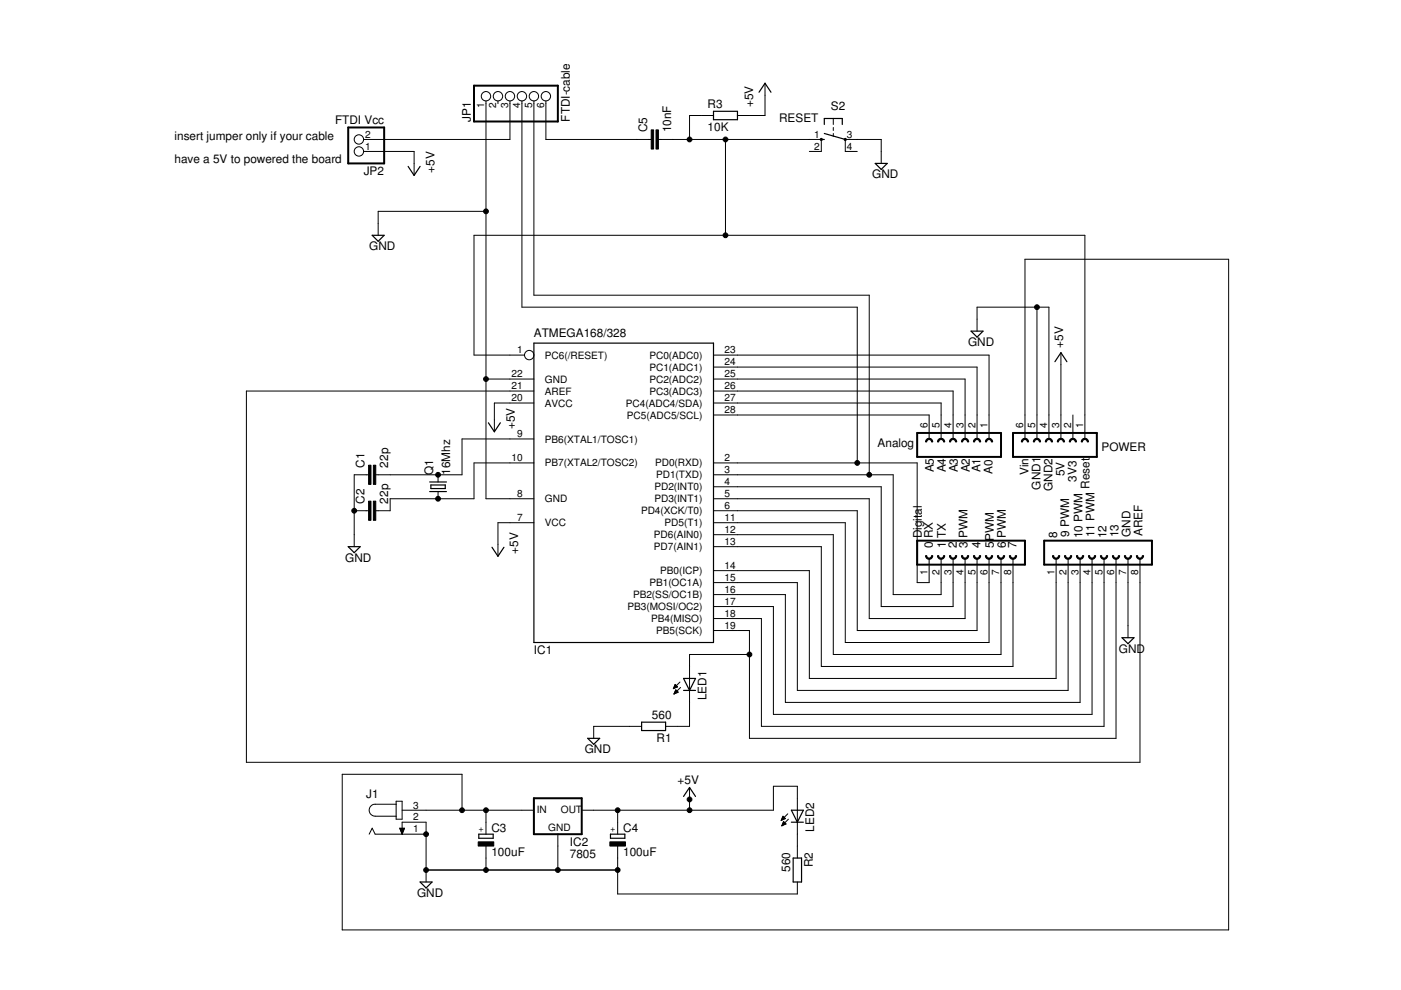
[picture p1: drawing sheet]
<svg xmlns="http://www.w3.org/2000/svg" width="297mm" height="210mm" viewBox="0 0 297 210" stroke-linecap="round" stroke-linejoin="round" font-family="sans-serif">
<g fill="#000" stroke="#000" stroke-width=".25">
<path d="M162.2 17.7l-1.3 1.9zM162.2 17.7l1.3 1.9zM86.5 35.3l1.3 1.9zM89.1 35.3l-1.3 1.9zM151.3 25.4h5.1zM151.3 23.6v1.8zM151.3 23.6h5.1zM156.4 23.6v1.8zM174.1 29.6h.7zM174.8 25.1v1.3zM174.8 25.1h1.9zM176.7 25.1h1.9z"/>
<path d="M178.6 25.1v1.3zM174.8 28.3l4.4 1.3zM185.6 34.6h2.5zM185.6 34.6l1.2 1.3zM188.1 34.6l-1.3 1.3zM78.9 49.9h2.5zM78.9 49.9l1.3 1.3zM81.4 49.9l-1.2 1.3zM113.2 72.7h38.1zM151.3 72.7v63.5zM205.9 70.2h2.5zM205.9 70.2l1.3 1.3z"/>
<path d="M208.4 70.2l-1.2 1.3zM224.9 74.8l-1.2 1.9zM224.9 74.8l1.3 1.9zM103.5 89.6l1.3 1.9zM106.1 89.6l-1.3 1.9zM73.8 115.9h2.6zM73.8 115.9l1.3 1.3zM76.4 115.9l-1.3 1.3zM91.1 102.2h3.6zM91.1 104.2h3.6zM91.4 103.6h3zM91.4 102.8v.8z"/>
<path d="M94.4 102.8v.8zM91.4 102.8h3zM104.3 116l1.3 1.9zM106.8 116l-1.2 1.9zM113.2 72.7v63.5zM113.2 136.2h38.1zM237.9 135.2h2.5zM237.9 135.2l1.3 1.3zM240.4 135.2l-1.2 1.3zM124.6 156.5h2.5zM124.6 156.5l1.3 1.3zM127.1 156.5l-1.2 1.3z"/>
<path d="M136 154.9h5.1zM136 153.1v1.8zM136 153.1h5.1zM141.1 153.1v1.8zM144.9 143.8l1.3 2.6zM144.9 146.4h1.3zM144.9 143.8h1.3zM147.5 143.8l-1.3 2.6zM146.2 146.4h1.3zM146.2 143.8h1.3zM101.5 177.7h3.1zM101.5 176.9v.8z"/>
<path d="M101.5 176.9h3.1zM104.6 176.9v.8zM129.4 177.7h3.1zM129.4 176.9v.8zM129.4 176.9h3.1zM132.5 176.9v.8zM146.2 167l-1.3 1.9zM146.2 167l1.3 1.9zM167.8 171.8l1.3 2.5zM167.8 174.3h1.3zM167.8 171.8h1.3zM170.3 171.8l-1.2 2.5z"/>
<path d="M169.1 174.3h1.2zM169.1 171.8h1.2zM89.1 187h2.5zM89.1 187l1.2 1.3zM91.6 187l-1.3 1.3zM168.2 181.9v5.1zM168.2 187h1.7zM168.2 181.9h1.7zM169.9 181.9v5.1z"/>
</g>
<g fill="#000" stroke="#000" stroke-width=".21">
<path d="M77.1 32.1h.5zM77.1 29.6h.5zM77.6 32.1h10.2zM87.8 34.6v2.6zM87.8 32.1v2.5zM103 21.4v.6zM103 22v22.8zM105.6 21.4v.6zM108.1 21.4v.6zM77.6 29.6h30.5zM108.1 22v7.6zM110.7 21.4v.6z"/>
<path d="M110.7 22v43.1zM113.2 21.4v.6zM113.2 22v40.6zM115.7 21.4v.6zM115.7 22v7.6zM135 29.6h2.6zM115.7 29.6h19.3zM137.6 29.6h.5zM139.6 29.6h.5zM140.1 29.6h2.5zM142.6 29.6h3.6zM146.2 29.6h7.6z"/>
<path d="M146.2 24.5v5.1zM148.7 24.5h2.6zM146.2 24.5h2.5zM153.8 29.6h17.8zM153.8 29.6v20.3zM156.4 24.5h2.5zM158.9 24.5h3.3zM162.2 17.7v2.5zM162.2 20.2v4.3zM171.6 29.6h2.5zM171.6 32.1h2.5zM174.1 29.6v2.5z"/>
<path d="M176.7 27v.7zM176.7 28.3v.6zM176.7 25.1v1.3zM179.2 29.6v2.5zM179.2 29.6h2.6zM179.2 32.1h2.6zM181.8 29.6h5zM186.8 32.1v2.5zM186.8 29.6v2.5zM80.2 47.3v2.6zM80.2 44.8v2.5zM100.5 49.9h53.3z"/>
<path d="M80.2 44.8h22.8zM153.8 49.9h76.2zM217.3 55h43.2zM230 49.9v38.1zM260.5 55v142.2zM100.5 75.3h7.6zM100.5 49.9v25.4zM108.1 75.3h3.1zM110.7 65.1h71.1zM113.2 62.6h71.1zM151.3 77.8h5.1zM151.3 75.3h5.1z"/>
<path d="M156.4 75.3h53.3zM156.4 77.8h50.8zM181.8 65.1v33zM184.3 62.6v38.1zM207.2 67.7v2.5zM207.2 65.1v2.6zM207.2 77.8v10.2zM209.7 75.3v12.7zM207.2 65.1h12.7zM219.9 65.1h2.5zM224.9 74.8v2.5zM52.2 82.9v78.7z"/>
<path d="M98 93.1h10.1zM100.5 98.1v7.6zM103 44.8v35.6zM104.8 89v2.5zM104.8 85.4v3.6zM108.1 98.1h5.1zM108.1 93.1h5.1zM108.1 80.4h5.1zM108.1 82.9h5.1zM108.1 85.4h5.1zM100.5 98.1h7.6zM103 80.4h5.1z"/>
<path d="M52.2 82.9h55.9zM104.8 85.4h3.3zM151.3 98.1h5.1zM151.3 88h5.1zM151.3 85.4h5.1zM151.3 82.9h5.1zM151.3 80.4h5.1zM156.4 80.4h48.2zM156.4 85.4h43.1zM156.4 88h40.6zM156.4 98.1h25.4zM181.8 98.1h12.7z"/>
<path d="M197 88v5.1zM199.5 88v5.1zM199.5 85.4v2.6zM202.1 88v5.1zM202.1 82.9v5.1zM156.4 82.9h45.7zM204.6 88v5.1zM204.6 80.4v7.6zM207.2 88v5.1zM209.7 88v5.1zM217.3 88v5.1zM217.3 55v33z"/>
<path d="M219.9 88v5.1zM219.9 65.1v22.9zM222.4 88v5.1zM222.4 65.1v22.9zM224.9 88v5.1zM224.9 77.3v10.7zM227.5 88v5.1zM230 88v5.1zM75.1 100.7h2.5zM75.1 108.3h2.5zM75.1 113.4v2.5zM75.1 100.7v7.6z"/>
<path d="M75.1 108.3v5.1zM77.6 100.7h.5zM77.6 108.3h.5zM79.7 100.7h.5zM79.7 108.3h.5zM80.2 100.7h2.5zM80.2 108.3h2.5zM82.7 100.7h10.2zM82.7 105.7v2.6zM92.9 100.7v1.5zM92.9 104.2v1.5zM92.9 100.7h5.1z"/>
<path d="M82.7 105.7h10.2zM98 93.1v7.6zM92.9 105.7h7.6zM103 80.4v25.3zM105.6 115.4v2.5zM105.6 110.8h2.5zM105.6 110.8v4.6zM108.1 105.7h5.1zM108.1 110.8h5.1zM103 105.7h5.1zM151.3 115.9h5.1zM151.3 113.4h5.1z"/>
<path d="M151.3 110.8h5.1zM151.3 108.3h5.1zM151.3 105.7h5.1zM151.3 103.2h5.1zM151.3 100.7h5.1zM156.4 115.9h17.7zM156.4 105.7h27.9zM156.4 100.7h27.9zM174.1 115.9v25.4zM156.4 113.4h20.3zM156.4 110.8h22.8zM156.4 108.3h25.4z"/>
<path d="M184.3 105.7v25.4zM184.3 100.7h5.1zM156.4 103.2h30.4zM189.4 100.7v25.4zM146.2 138.8h12.7zM151.3 133.7h5.1zM151.3 131.1h5.1zM151.3 128.6h5.1zM151.3 126.1h5.1zM151.3 123.5h5.1zM151.3 121h5.1zM156.4 133.7h2.5z"/>
<path d="M156.4 128.6h7.6zM156.4 123.5h12.7zM158.9 133.7v5.1zM158.9 138.8v17.7zM156.4 131.1h5zM164 128.6v22.9zM156.4 126.1h10.1zM169.1 123.5v22.9zM156.4 121h15.2zM176.7 113.4v25.4zM179.2 110.8v25.4zM181.8 108.3v25.4z"/>
<path d="M184.3 131.1h20.3zM186.8 103.2v25.4zM189.4 126.1h10.1zM194.5 98.1v25.4zM197 118.4v5.1zM194.5 123.5h2.5zM199.5 118.4v5.1zM199.5 123.5v2.6zM202.1 118.4v5.1zM202.1 123.5v5.1zM186.8 128.6h15.3zM204.6 118.4v5.1z"/>
<path d="M204.6 123.5v7.6zM207.2 118.4v5.1zM207.2 123.5v10.2zM181.8 133.7h25.4zM209.7 118.4v5.1zM209.7 123.5v12.7zM179.2 136.2h30.5zM212.2 118.4v5.1zM212.2 123.5v15.3zM176.7 138.8h35.5zM214.8 118.4v5.1zM223.9 118.4v5.1z"/>
<path d="M223.9 123.5v20.3zM226.5 118.4v5.1zM229 118.4v5.1zM229 123.5v25.4zM231.5 118.4v5.1zM234.1 118.4v5.1zM234.1 123.5v30.5zM236.6 118.4v5.1zM239.2 132.7v2.5zM239.2 118.4v5.1zM239.2 123.5v9.2zM241.7 118.4v5.1z"/>
<path d="M125.9 154v2.5zM125.9 154h7.6zM133.5 154h2.5zM143.1 145.1l-.3 .9zM142.8 145.9h.3zM142.9 145.8h.4zM143.3 146.3l-.4 .8zM142.9 145.6h.7zM143 145.5h.5zM143 147h.3zM143 146.9h.6zM143 145.4h.4z"/>
<path d="M143.1 145.3h.2zM143.1 146.7h.6zM143.1 146.6h.5zM143.1 145.1l.6 .5zM143.2 146.5h.3zM143.2 146.4h.2zM143.3 146.3l.5 .5zM142.8 146l.9-.4zM141.1 154h2.6zM142.9 147.1l.9-.3zM144.2 144.6l-1.4 1.4zM144.3 145.8l-1.4 1.3z"/>
<path d="M146.2 146.4v2.5zM146.2 141.3v2.5zM146.2 143.8v2.6zM146.2 138.8v2.5zM146.2 148.9v5.1zM143.7 154h2.5zM158.9 156.5h77.7zM161.4 131.1v22.9zM164 151.5h67.5zM166.5 126.1v22.8zM169.1 146.4h57.4zM171.6 121v22.8z"/>
<path d="M174.1 141.3h40.7zM214.8 123.5v17.8zM171.6 143.8h52.3zM226.5 123.5v22.9zM166.5 148.9h62.5zM231.5 123.5v28zM161.4 154h72.7zM236.6 123.5v33zM52.2 161.6h189.5zM72.6 164.2h25.4zM78.9 175.6l-.6 1.3zM79.5 170.5h4.5z"/>
<path d="M78.9 175.6l.6 1.3zM84 170.5v2.6zM79.5 173.1h4.5zM84 173.1v.6zM84 173.7h1.3zM84 169.9v.6zM84.7 175.6h1.1zM84.8 175.7h.9zM84.8 175.8h.9zM84.9 175.9h.7zM84.9 176h.7zM85 176.1h.5z"/>
<path d="M85 176.3h.5zM85.1 176.4h.3zM85.1 176.5h.3zM85.2 176.6h.1zM85.3 169.9v3.8zM84 169.9h1.3zM79.5 176.9h5.8zM85.3 174.3v2.6zM84.7 175.6l.6 1.3zM85.8 175.6l-.5 1.3zM85.3 171.8h5zM85.3 174.3h5z"/>
<path d="M85.3 176.9h5zM90.3 176.9v7.6zM90.3 174.3v2.6zM90.3 171.8h7.7zM98 171.8h5zM98 164.2v7.6zM103 174.3v2.6zM103 171.8h7.7zM103 171.8v2.5zM110.7 171.8h2.5zM118.3 176.9v2.5zM118.3 179.4v5.1z"/>
<path d="M123.3 171.8h2.6zM125.9 171.8h5.1zM131 174.3v2.6zM131 171.8h15.2zM131 171.8v2.5zM146.2 167v2.5zM146.2 169.5v2.3zM146.2 169.2v.3zM146.2 171.8h17.8zM164 166.7v5.1zM164 166.7h5.1zM166 173.1l-.4 .8z"/>
<path d="M165.7 173.9h.1zM165.7 173.7h.4zM166.1 174.2l-.3 .9zM165.8 173.6h.6zM165.8 173.5h.7zM165.8 174.9h.3zM165.9 173.4h.4zM165.9 174.8h.5zM165.9 173.2h.3zM165.9 174.7h.7zM166 174.6h.5zM166 173.1l.5 .5z"/>
<path d="M166 174.5h.4zM166.1 174.3h.2zM166.1 174.2l.5 .5zM165.6 173.9l.9-.3zM165.8 175.1l.8-.4zM167 172.5l-1.4 1.4zM167.2 173.7l-1.4 1.4zM169.1 174.3v2.6zM169.1 169.2v2.6zM169.1 171.8v2.5zM169.1 179.4v2.5zM169.1 176.9v2.5z"/>
<path d="M169.1 166.7v2.5zM241.7 123.5v38.1zM72.6 164.2v33zM90.3 184.5v2.5zM90.3 184.5h12.7zM103 179.4v2.5zM103 184.5h15.3zM103 181.9v2.6zM118.3 184.5h12.7zM131 179.4v2.5zM90.3 184.5h40.7zM131 181.9v2.6z"/>
<path d="M131 184.5v5zM169.1 187v2.5zM131 189.5h38.1zM72.6 197.2h187.9z"/>
<path d="M196.4 93.2a.76 .76 0 0 1 .9-.2 .76 .76 0 0 1 .5 .7h-.3a.51 .51 0 0 0-.5-.5 .51 .51 0 0 0-.5 .5h-.3z" fill-rule="evenodd"/>
<path d="M199 93.2a.77 .77 0 0 1 .8-.2 .77 .77 0 0 1 .5 .7h-.3a.51 .51 0 0 0-.5-.5 .51 .51 0 0 0-.5 .5h-.2z" fill-rule="evenodd"/>
<path d="M201.5 93.2a.77 .77 0 0 1 .9-.2 .77 .77 0 0 1 .4 .7h-.2a.51 .51 0 0 0-.5-.5 .51 .51 0 0 0-.5 .5h-.3z" fill-rule="evenodd"/>
<path d="M204.1 93.2a.77 .77 0 0 1 .8-.2 .77 .77 0 0 1 .5 .7h-.3a.51 .51 0 0 0-.5-.5 .51 .51 0 0 0-.5 .5h-.2z" fill-rule="evenodd"/>
<path d="M206.6 93.2a.77 .77 0 0 1 .8-.2 .77 .77 0 0 1 .5 .7h-.2a.51 .51 0 0 0-.5-.5 .51 .51 0 0 0-.6 .5h-.2z" fill-rule="evenodd"/>
<path d="M209.1 93.2a.77 .77 0 0 1 .9-.2 .77 .77 0 0 1 .5 .7h-.3a.51 .51 0 0 0-.5-.5 .51 .51 0 0 0-.5 .5h-.3z" fill-rule="evenodd"/>
<path d="M216.8 93.2a.77 .77 0 0 1 .8-.2 .77 .77 0 0 1 .5 .7h-.3a.51 .51 0 0 0-.5-.5 .51 .51 0 0 0-.5 .5h-.2z" fill-rule="evenodd"/>
<path d="M219.3 93.2a.77 .77 0 0 1 .8-.2 .77 .77 0 0 1 .5 .7h-.2a.51 .51 0 0 0-.5-.5 .51 .51 0 0 0-.6 .5h-.2z" fill-rule="evenodd"/>
<path d="M221.8 93.2a.77 .77 0 0 1 .9-.2 .77 .77 0 0 1 .5 .7h-.3a.51 .51 0 0 0-.5-.5 .51 .51 0 0 0-.5 .5h-.3z" fill-rule="evenodd"/>
<path d="M224.4 93.2a.77 .77 0 0 1 .8-.2 .77 .77 0 0 1 .5 .7h-.3a.51 .51 0 0 0-.5-.5 .51 .51 0 0 0-.5 .5h-.2z" fill-rule="evenodd"/>
<path d="M226.9 93.2a.77 .77 0 0 1 .9-.2 .77 .77 0 0 1 .4 .7h-.2a.51 .51 0 0 0-.5-.5 .51 .51 0 0 0-.5 .5h-.3z" fill-rule="evenodd"/>
<path d="M229.5 93.2a.77 .77 0 0 1 .8-.2 .77 .77 0 0 1 .5 .7h-.3a.51 .51 0 0 0-.5-.5 .51 .51 0 0 0-.5 .5h-.2z" fill-rule="evenodd"/>
<path d="M196.2 117.8h.3a.51 .51 0 0 0 .5 .5 .51 .51 0 0 0 .5-.5h.3a.76 .76 0 0 1-.8 .8 .76 .76 0 0 1-.8-.8z" fill-rule="evenodd"/>
<path d="M198.8 117.8h.2a.51 .51 0 0 0 .5 .5 .51 .51 0 0 0 .5-.5h.3a.76 .76 0 0 1-.8 .8 .76 .76 0 0 1-.7-.8z" fill-rule="evenodd"/>
<path d="M201.3 117.8h.3a.51 .51 0 0 0 .5 .5 .51 .51 0 0 0 .5-.5h.2a.76 .76 0 0 1-.7 .8 .76 .76 0 0 1-.8-.8z" fill-rule="evenodd"/>
<path d="M203.9 117.8h.2a.51 .51 0 0 0 .5 .5 .51 .51 0 0 0 .5-.5h.3a.76 .76 0 0 1-.8 .8 .76 .76 0 0 1-.7-.8z" fill-rule="evenodd"/>
<path d="M206.4 117.8h.2a.51 .51 0 0 0 .6 .5 .51 .51 0 0 0 .5-.5h.2a.76 .76 0 0 1-.7 .8 .76 .76 0 0 1-.8-.8z" fill-rule="evenodd"/>
<path d="M208.9 117.8h.3a.51 .51 0 0 0 .5 .5 .51 .51 0 0 0 .5-.5h.3a.76 .76 0 0 1-.8 .8 .76 .76 0 0 1-.8-.8z" fill-rule="evenodd"/>
<path d="M211.5 117.8h.2a.51 .51 0 0 0 .5 .5 .51 .51 0 0 0 .5-.5h.3a.76 .76 0 0 1-.8 .8 .76 .76 0 0 1-.7-.8z" fill-rule="evenodd"/>
<path d="M214 117.8h.3a.51 .51 0 0 0 .5 .5 .51 .51 0 0 0 .5-.5h.2a.76 .76 0 0 1-.7 .8 .76 .76 0 0 1-.8-.8z" fill-rule="evenodd"/>
<path d="M223.2 117.8h.2a.51 .51 0 0 0 .5 .5 .51 .51 0 0 0 .5-.5h.3a.76 .76 0 0 1-.8 .8 .76 .76 0 0 1-.7-.8z" fill-rule="evenodd"/>
<path d="M225.7 117.8h.3a.51 .51 0 0 0 .5 .5 .51 .51 0 0 0 .5-.5h.2a.76 .76 0 0 1-.7 .8 .76 .76 0 0 1-.8-.8z" fill-rule="evenodd"/>
<path d="M228.2 117.8h.3a.51 .51 0 0 0 .5 .5 .51 .51 0 0 0 .5-.5h.3a.76 .76 0 0 1-.8 .8 .76 .76 0 0 1-.8-.8z" fill-rule="evenodd"/>
<path d="M230.8 117.8h.2a.51 .51 0 0 0 .5 .5 .51 .51 0 0 0 .5-.5h.3a.76 .76 0 0 1-.8 .8 .76 .76 0 0 1-.7-.8z" fill-rule="evenodd"/>
<path d="M233.3 117.8h.3a.51 .51 0 0 0 .5 .5 .51 .51 0 0 0 .5-.5h.2a.76 .76 0 0 1-.7 .8 .76 .76 0 0 1-.8-.8z" fill-rule="evenodd"/>
<path d="M235.9 117.8h.2a.51 .51 0 0 0 .5 .5 .51 .51 0 0 0 .5-.5h.3a.76 .76 0 0 1-.8 .8 .76 .76 0 0 1-.7-.8z" fill-rule="evenodd"/>
<path d="M238.4 117.8h.3a.51 .51 0 0 0 .5 .5 .51 .51 0 0 0 .5-.5h.2a.76 .76 0 0 1-.7 .8 .76 .76 0 0 1-.8-.8z" fill-rule="evenodd"/>
<path d="M240.9 117.8h.3a.51 .51 0 0 0 .5 .5 .51 .51 0 0 0 .5-.5h.3a.76 .76 0 0 1-.8 .8 .76 .76 0 0 1-.8-.8z" fill-rule="evenodd"/>
<circle cx="146.2" cy="29.6" r=".51"/>
<circle cx="153.8" cy="29.6" r=".51"/>
<circle cx="103" cy="44.8" r=".51"/>
<circle cx="153.8" cy="49.9" r=".51"/>
<circle cx="219.9" cy="65.1" r=".51"/>
<circle cx="103" cy="80.4" r=".51"/>
<circle cx="181.8" cy="98.1" r=".51"/>
<circle cx="75.1" cy="108.3" r=".51"/>
<circle cx="92.9" cy="105.7" r=".51"/>
<circle cx="92.9" cy="100.7" r=".51"/>
<circle cx="184.3" cy="100.7" r=".51"/>
<circle cx="158.9" cy="138.8" r=".51"/>
<circle cx="90.3" cy="176.9" r=".51"/>
<circle cx="98" cy="171.8" r=".51"/>
<circle cx="103" cy="171.8" r=".51"/>
<circle cx="131" cy="171.8" r=".51"/>
<circle cx="146.2" cy="171.8" r=".51"/>
<circle cx="146.2" cy="169.5" r=".51"/>
<circle cx="90.3" cy="184.5" r=".51"/>
<circle cx="103" cy="184.5" r=".51"/>
<circle cx="118.3" cy="184.5" r=".51"/>
<circle cx="131" cy="184.5" r=".51"/>
</g>
<g fill="none" stroke="#000" stroke-width=".21">
<path d="M79.5 170.5a1.27 1.27 0 0 0-1.2 1.3 1.27 1.27 0 0 0 1.2 1.3"/>
<circle cx="76.1" cy="29.6" r=".99"/>
<circle cx="76.1" cy="32.1" r=".99"/>
<circle cx="103" cy="20.4" r=".99"/>
<circle cx="105.6" cy="20.4" r=".99"/>
<circle cx="108.1" cy="20.4" r=".99"/>
<circle cx="110.7" cy="20.4" r=".99"/>
<circle cx="113.2" cy="20.4" r=".99"/>
<circle cx="115.7" cy="20.4" r=".99"/>
<circle cx="112.2" cy="75.3" r=".99"/>
</g>
<path d="M138.1 27.5h.5v4.1h-.5zM139.1 27.5h.5v4.1h-.5zM78.1 98.6h.6v4.1h-.6zM79.2 98.6h.5v4.1h-.5zM78.1 106.3h.6v4h-.6zM79.2 106.3h.5v4h-.5zM101.4 178.5h3.3v.9h-3.3zM129.3 178.5h3.3v.9h-3.3z" fill="#000" stroke="#000" stroke-width=".21"/>
<g fill="#000" stroke="#000" stroke-width=".42">
<path d="M100.5 18.2v7.6zM100.5 18.2h17.8zM73.8 27v7.6zM73.8 34.6h7.6zM73.8 27h7.6zM81.4 27v7.6zM100.5 25.8h17.8zM118.3 18.2v7.6zM194.5 96.9h17.7zM194.5 91.8v5.1zM212.2 91.8v5.1zM194.5 91.8h17.7z"/>
<path d="M214.8 96.9h17.8zM214.8 91.8v5.1zM232.6 91.8v5.1zM214.8 91.8h17.8zM194.5 114.6v5.1zM194.5 119.7h22.8zM194.5 114.6h22.8zM217.3 114.6v5.1zM221.4 114.6v5.1zM221.4 119.7h22.8zM221.4 114.6h22.8zM244.2 114.6v5.1z"/>
<path d="M113.2 176.9h10.1zM113.2 169.2v7.7zM123.3 169.2v7.7zM113.2 169.2h10.1z"/>
</g>
<g fill="none" stroke="#000" stroke-width=".42">
<circle cx="174.1" cy="29.6" r=".13"/>
<circle cx="179.2" cy="29.6" r=".13"/>
</g>
<g font-size="2.5">
<text x="150" y="23">R3</text>
<text x="159.7" y="22.7" transform="rotate(-90 159.7 22.7)">+5V</text>
<text x="176.1" y="23.2">S2</text>
<text x="37" y="29.6">insert jumper only if your cable</text>
<text x="71.1" y="26.3">FTDI Vcc</text>
<text x="99.9" y="25.8" transform="rotate(-90 99.9 25.8)">JP1</text>
<text x="120.8" y="25.8" transform="rotate(-90 120.8 25.8)">FTDI-cable</text>
<text x="137.2" y="28.1" transform="rotate(-90 137.2 28.1)">C5</text>
<text x="142.3" y="28.1" transform="rotate(-90 142.3 28.1)">10nF</text>
<text x="150" y="27.8">10K</text>
<text x="165.2" y="25.8">RESET</text>
<text x="37" y="34.7">have a 5V to powered the board</text>
<text x="77.1" y="37.1">JP2</text>
<text x="92.1" y="36.6" transform="rotate(-90 92.1 36.6)">+5V</text>
<text x="184.9" y="37.8">GND</text>
<text x="78.3" y="53.1">GND</text>
<text x="113.2" y="71.5">ATMEGA168/328</text>
<text x="205.2" y="73.4">GND</text>
<text x="225.4" y="73.8" transform="rotate(-90 225.4 73.8)">+5V</text>
<text x="109.1" y="91" transform="rotate(-90 109.1 91)">+5V</text>
<text x="186.1" y="94.8">Analog</text>
<text x="233.5" y="95.6">POWER</text>
<text x="77.3" y="99.2" transform="rotate(-90 77.3 99.2)">C1</text>
<text x="82.3" y="99.2" transform="rotate(-90 82.3 99.2)">22p</text>
<text x="91.9" y="100.7" transform="rotate(-90 91.9 100.7)">Q1</text>
<text x="95.4" y="100.7" transform="rotate(-90 95.4 100.7)">16Mhz</text>
<text x="198" y="100.2" transform="rotate(-90 198 100.2)">A5</text>
<text x="200.5" y="100.2" transform="rotate(-90 200.5 100.2)">A4</text>
<text x="203.1" y="100.2" transform="rotate(-90 203.1 100.2)">A3</text>
<text x="205.6" y="100.2" transform="rotate(-90 205.6 100.2)">A2</text>
<text x="207.9" y="100.2" transform="rotate(-90 207.9 100.2)">A1</text>
<text x="210.5" y="100.4" transform="rotate(-90 210.5 100.4)">A0</text>
<text x="218.1" y="100.7" transform="rotate(-90 218.1 100.7)">Vin</text>
<text x="225.7" y="101" transform="rotate(-90 225.7 101)">5V</text>
<text x="77.3" y="106.8" transform="rotate(-90 77.3 106.8)">C2</text>
<text x="82.3" y="106.8" transform="rotate(-90 82.3 106.8)">22p</text>
<text x="220.6" y="103.8" transform="rotate(-90 220.6 103.8)">GND1</text>
<text x="223.2" y="104.1" transform="rotate(-90 223.2 104.1)">GND2</text>
<text x="228.2" y="102.1" transform="rotate(-90 228.2 102.1)">3V3</text>
<text x="231" y="103.7" transform="rotate(-90 231 103.7)">Reset</text>
<text x="226.7" y="113.9" transform="rotate(-90 226.7 113.9)">9 PWM</text>
<text x="232" y="113.9" transform="rotate(-90 232 113.9)">11 PWM</text>
<text x="237.1" y="113.9" transform="rotate(-90 237.1 113.9)">13</text>
<text x="239.7" y="113.9" transform="rotate(-90 239.7 113.9)">GND</text>
<text x="242.2" y="113.6" transform="rotate(-90 242.2 113.6)">AREF</text>
<text x="73.2" y="119.1">GND</text>
<text x="109.9" y="117.4" transform="rotate(-90 109.9 117.4)">+5V</text>
<text x="195.5" y="114.1" transform="rotate(-90 195.5 114.1)">Digital</text>
<text x="197.8" y="116.2" transform="rotate(-90 197.8 116.2)">0</text>
<text x="197.8" y="114.1" transform="rotate(-90 197.8 114.1)">RX</text>
<text x="200.5" y="116.2" transform="rotate(-90 200.5 116.2)">1</text>
<text x="200.5" y="114.1" transform="rotate(-90 200.5 114.1)">TX</text>
<text x="202.8" y="116.2" transform="rotate(-90 202.8 116.2)">2</text>
<text x="205.1" y="116.2" transform="rotate(-90 205.1 116.2)">3</text>
<text x="205.1" y="114.1" transform="rotate(-90 205.1 114.1)">PWM</text>
<text x="207.9" y="116.2" transform="rotate(-90 207.9 116.2)">4</text>
<text x="210.7" y="116.2" transform="rotate(-90 210.7 116.2)">5PWM</text>
<text x="213.2" y="116.2" transform="rotate(-90 213.2 116.2)">6</text>
<text x="213.2" y="114.1" transform="rotate(-90 213.2 114.1)">PWM</text>
<text x="215.5" y="116.2" transform="rotate(-90 215.5 116.2)">7</text>
<text x="224.2" y="114.1" transform="rotate(-90 224.2 114.1)">8</text>
<text x="229.5" y="114.1" transform="rotate(-90 229.5 114.1)">10 PWM</text>
<text x="234.6" y="114.1" transform="rotate(-90 234.6 114.1)">12</text>
<text x="113.2" y="138.8">IC1</text>
<text x="237.2" y="138.4">GND</text>
<text x="149.8" y="148.4" transform="rotate(-90 149.8 148.4)">LED1</text>
<text x="138.2" y="152.5">560</text>
<text x="124" y="159.7">GND</text>
<text x="139.2" y="157.3">R1</text>
<text x="143.7" y="166.2">+5V</text>
<text x="77.6" y="169.2">J1</text>
<text x="104.2" y="176.4">C3</text>
<text x="120.8" y="179.4">IC2</text>
<text x="132.1" y="176.4">C4</text>
<text x="172.6" y="176.3" transform="rotate(-90 172.6 176.3)">LED2</text>
<text x="104.2" y="181.5">100uF</text>
<text x="120.8" y="181.9">7805</text>
<text x="132.1" y="181.5">100uF</text>
<text x="167.5" y="184.9" transform="rotate(-90 167.5 184.9)">560</text>
<text x="172.3" y="183.9" transform="rotate(-90 172.3 183.9)">R2</text>
<text x="88.4" y="190.2">GND</text>
</g>
<g font-size="2.1">
<text x="102.7" y="22.9" transform="rotate(-90 102.7 22.9)">1</text>
<text x="105.2" y="22.9" transform="rotate(-90 105.2 22.9)">2</text>
<text x="107.8" y="22.9" transform="rotate(-90 107.8 22.9)">3</text>
<text x="110.3" y="22.9" transform="rotate(-90 110.3 22.9)">4</text>
<text x="112.8" y="22.9" transform="rotate(-90 112.8 22.9)">5</text>
<text x="115.4" y="22.9" transform="rotate(-90 115.4 22.9)">6</text>
<text x="77.4" y="29.2">2</text>
<text x="172.6" y="29.2">1</text>
<text x="179.6" y="29.2">3</text>
<text x="77.4" y="31.8">1</text>
<text x="172.6" y="31.8">2</text>
<text x="179.6" y="31.8">4</text>
<text x="109.7" y="74.9">1</text>
<text x="115.5" y="76">PC6(/RESET)</text>
<text x="137.7" y="76">PC0(ADC0)</text>
<text x="153.6" y="77.5">24</text>
<text x="153.6" y="74.9">23</text>
<text x="108.5" y="80">22</text>
<text x="108.5" y="82.5">21</text>
<text x="115.5" y="81.1">GND</text>
<text x="115.5" y="83.7">AREF</text>
<text x="137.7" y="83.7">PC3(ADC3)</text>
<text x="137.7" y="81.1">PC2(ADC2)</text>
<text x="137.7" y="78.6">PC1(ADC1)</text>
<text x="153.6" y="82.5">26</text>
<text x="153.6" y="80">25</text>
<text x="108.5" y="85.1">20</text>
<text x="115.5" y="86.2">AVCC</text>
<text x="132.7" y="86.2">PC4(ADC4/SDA)</text>
<text x="132.9" y="88.7">PC5(ADC5/SCL)</text>
<text x="153.6" y="87.6">28</text>
<text x="153.6" y="85.1">27</text>
<text x="109.7" y="92.7">9</text>
<text x="115.5" y="93.8">PB6(XTAL1/TOSC1)</text>
<text x="196.6" y="90.7" transform="rotate(-90 196.6 90.7)">6</text>
<text x="199.2" y="90.7" transform="rotate(-90 199.2 90.7)">5</text>
<text x="201.7" y="90.7" transform="rotate(-90 201.7 90.7)">4</text>
<text x="204.3" y="90.7" transform="rotate(-90 204.3 90.7)">3</text>
<text x="206.8" y="90.7" transform="rotate(-90 206.8 90.7)">2</text>
<text x="209.3" y="90.7" transform="rotate(-90 209.3 90.7)">1</text>
<text x="217" y="90.7" transform="rotate(-90 217 90.7)">6</text>
<text x="219.5" y="90.7" transform="rotate(-90 219.5 90.7)">5</text>
<text x="222" y="90.7" transform="rotate(-90 222 90.7)">4</text>
<text x="224.6" y="90.7" transform="rotate(-90 224.6 90.7)">3</text>
<text x="227.1" y="90.7" transform="rotate(-90 227.1 90.7)">2</text>
<text x="229.7" y="90.7" transform="rotate(-90 229.7 90.7)">1</text>
<text x="108.5" y="97.8">10</text>
<text x="115.5" y="98.9">PB7(XTAL2/TOSC2)</text>
<text x="138.9" y="98.9">PD0(RXD)</text>
<text x="139.1" y="101.4">PD1(TXD)</text>
<text x="153.6" y="100.3">3</text>
<text x="153.6" y="97.8">2</text>
<text x="109.7" y="105.4">8</text>
<text x="115.5" y="106.5">GND</text>
<text x="138.7" y="106.5">PD3(INT1)</text>
<text x="138.7" y="104">PD2(INT0)</text>
<text x="153.6" y="107.9">6</text>
<text x="153.6" y="105.4">5</text>
<text x="153.6" y="102.9">4</text>
<text x="109.7" y="110.5">7</text>
<text x="115.5" y="111.6">VCC</text>
<text x="135.9" y="109.1">PD4(XCK/T0)</text>
<text x="140.9" y="111.6">PD5(T1)</text>
<text x="153.6" y="113">12</text>
<text x="153.6" y="110.5">11</text>
<text x="138.6" y="116.7">PD7(AIN1)</text>
<text x="138.6" y="114.1">PD6(AIN0)</text>
<text x="153.6" y="115.6">13</text>
<text x="137.7" y="124.3">PB1(OC1A)</text>
<text x="140" y="121.8">PB0(ICP)</text>
<text x="153.6" y="125.7">16</text>
<text x="153.6" y="123.2">15</text>
<text x="153.6" y="120.6">14</text>
<text x="196.6" y="122" transform="rotate(-90 196.6 122)">1</text>
<text x="199.2" y="122" transform="rotate(-90 199.2 122)">2</text>
<text x="201.7" y="122" transform="rotate(-90 201.7 122)">3</text>
<text x="204.3" y="122" transform="rotate(-90 204.3 122)">4</text>
<text x="206.8" y="122" transform="rotate(-90 206.8 122)">5</text>
<text x="209.3" y="122" transform="rotate(-90 209.3 122)">6</text>
<text x="211.9" y="122" transform="rotate(-90 211.9 122)">7</text>
<text x="214.4" y="122" transform="rotate(-90 214.4 122)">8</text>
<text x="223.6" y="122" transform="rotate(-90 223.6 122)">1</text>
<text x="226.1" y="122" transform="rotate(-90 226.1 122)">2</text>
<text x="228.6" y="122" transform="rotate(-90 228.6 122)">3</text>
<text x="231.2" y="122" transform="rotate(-90 231.2 122)">4</text>
<text x="233.7" y="122" transform="rotate(-90 233.7 122)">5</text>
<text x="236.3" y="122" transform="rotate(-90 236.3 122)">6</text>
<text x="238.8" y="122" transform="rotate(-90 238.8 122)">7</text>
<text x="241.3" y="122" transform="rotate(-90 241.3 122)">8</text>
<text x="133" y="129.4">PB3(MOSI/OC2)</text>
<text x="134.2" y="126.8">PB2(SS/OC1B)</text>
<text x="138" y="131.9">PB4(MISO)</text>
<text x="153.6" y="130.8">18</text>
<text x="153.6" y="128.3">17</text>
<text x="139.1" y="134.4">PB5(SCK)</text>
<text x="153.6" y="133.3">19</text>
<text x="87.6" y="171.4">3</text>
<text x="87.6" y="174">2</text>
<text x="113.8" y="172.4">IN</text>
<text x="118.9" y="172.4">OUT</text>
<text x="87.6" y="176.5">1</text>
<text x="116.2" y="176.1">GND</text>
</g>
<g font-size="1.8">
<text x="102.4" y="176.4" transform="rotate(-90 102.4 176.4)">+</text>
<text x="130.4" y="176.4" transform="rotate(-90 130.4 176.4)">+</text>
</g>
</svg>
